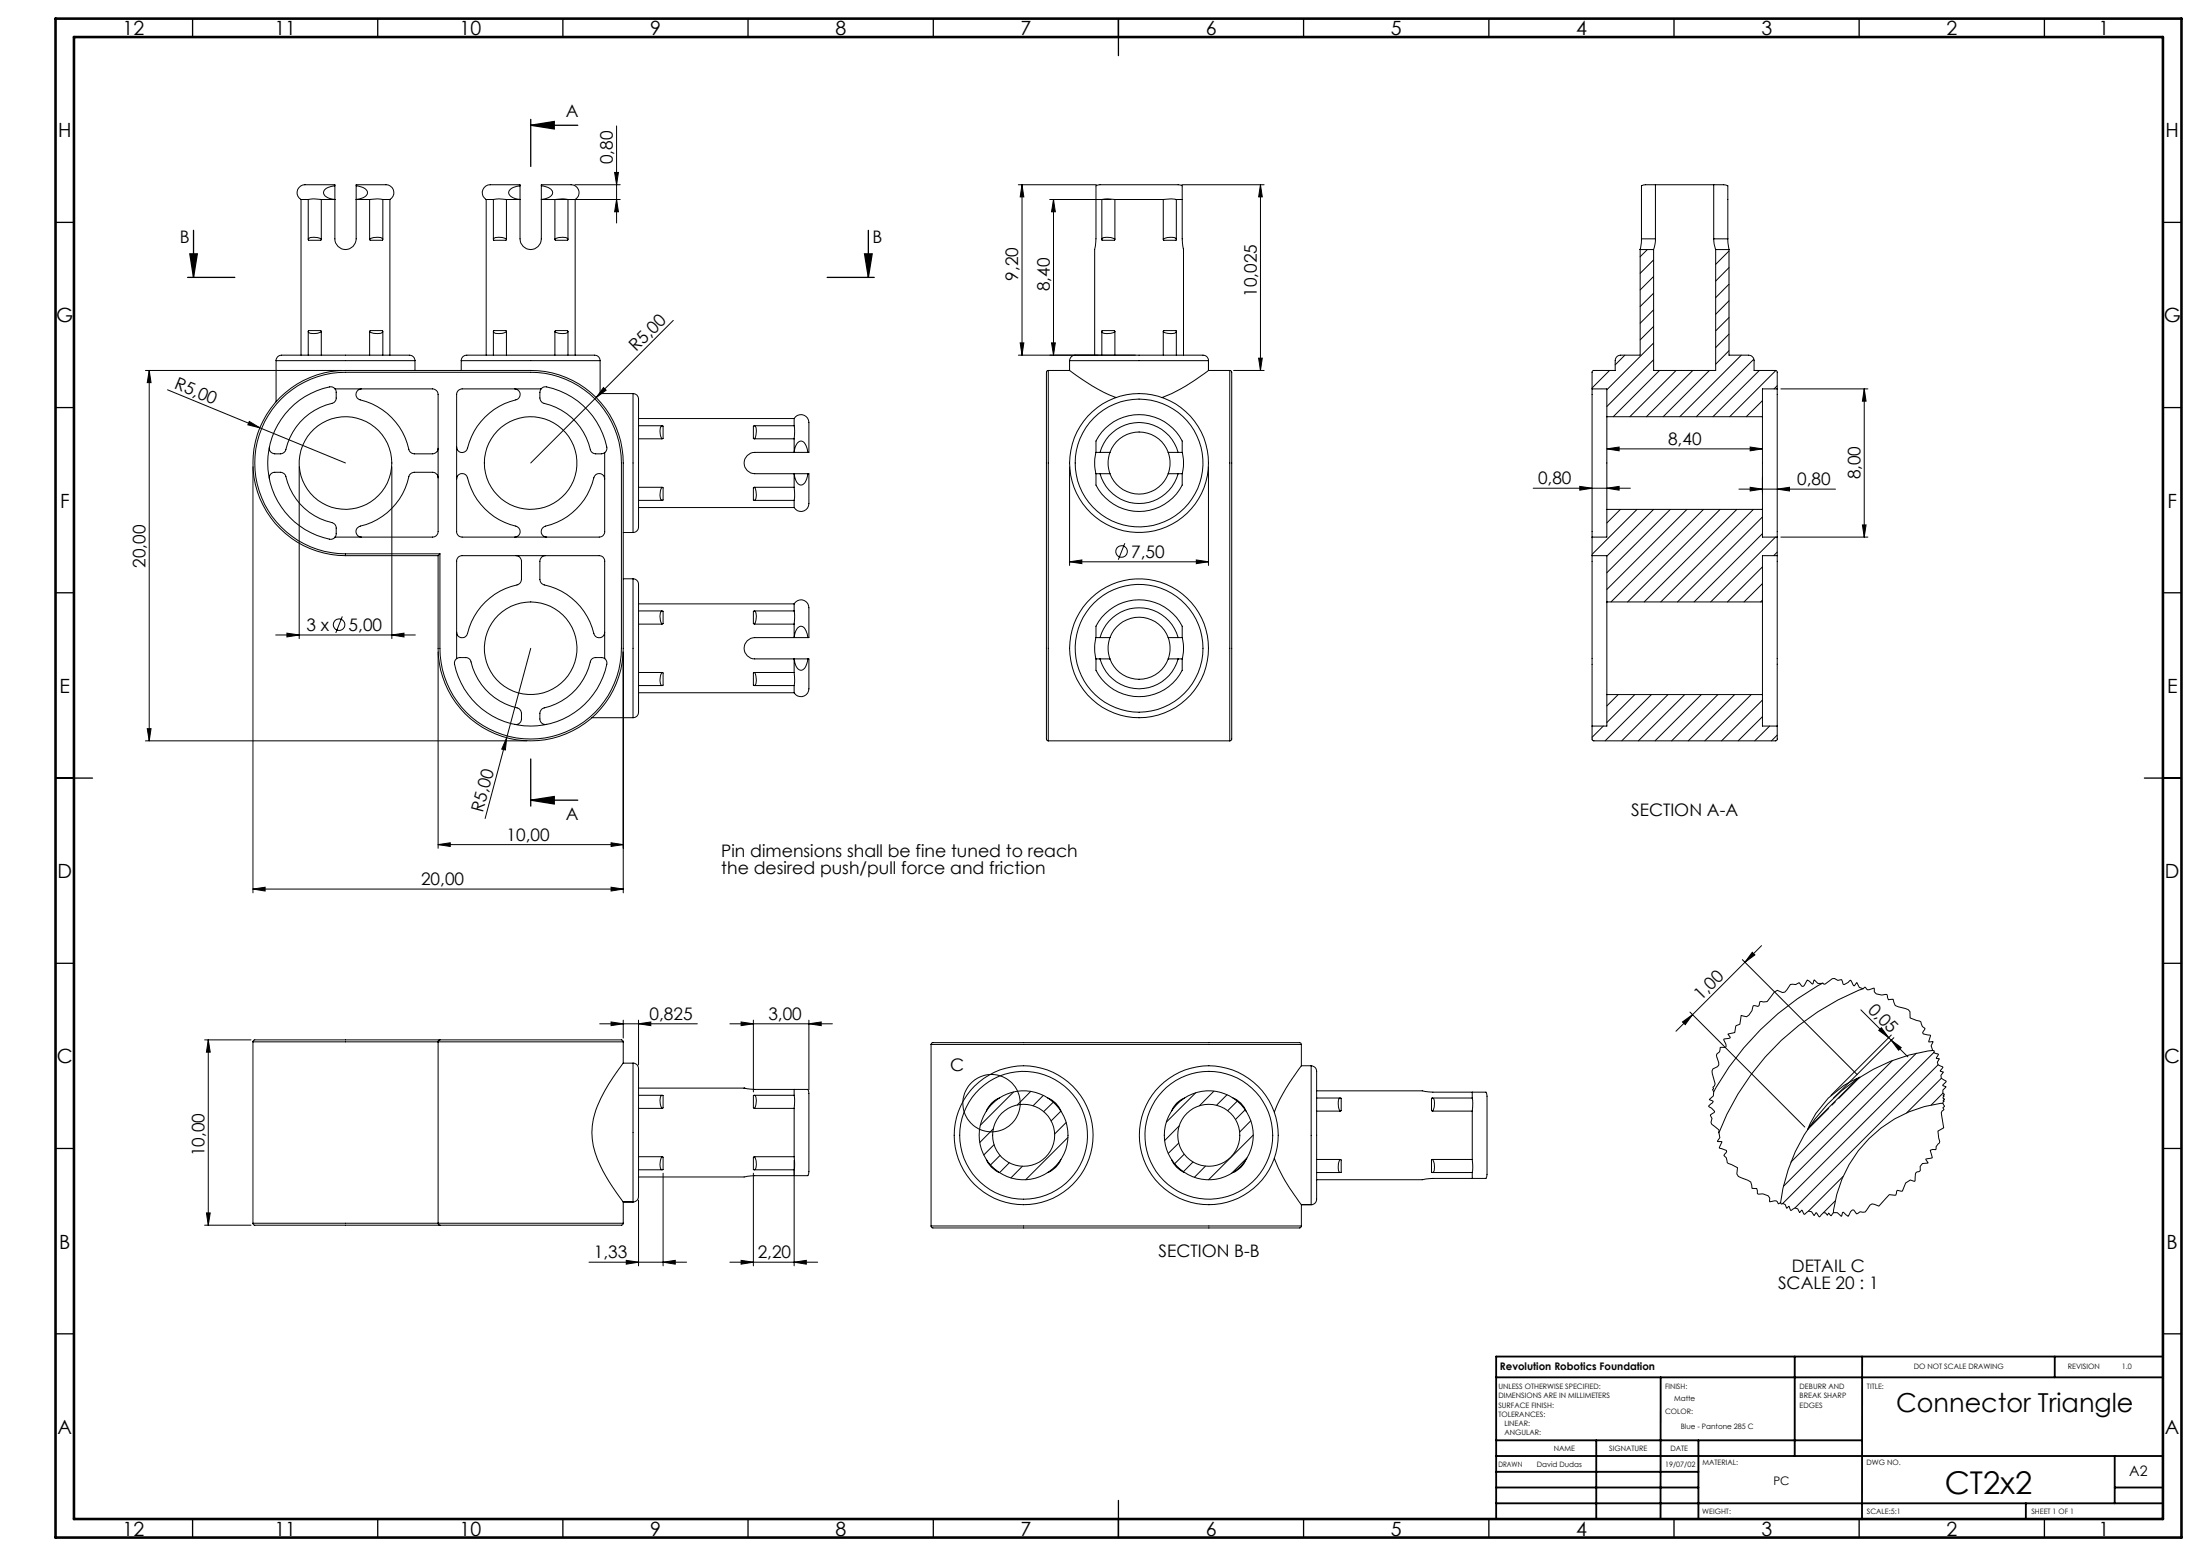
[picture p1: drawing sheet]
<svg xmlns="http://www.w3.org/2000/svg" width="594mm" height="420mm" viewBox="0 0 594 420" stroke-linecap="round" stroke-linejoin="round" font-family="sans-serif">
<g fill="none" stroke="#000" stroke-width=".27">
<path d="M166.5 34v26.2M81.3 53.9h1.9M81.3 53.9v42M83.2 53.9l1.5-.2 2 .2M83.2 53.9v10.6M86.7 53.9v10.6M90.4 50.1v-.2h-5.4a8.3 8.3 0 0 0-3.8 .3 2.13 2.13 0 0 0 .1 3.7M90.4 50.1a3.2 3.2 0 0 0-2.9 1.5 1.42 1.42 0 0 0 1 1.8l1.9 .5h-3.7M90.4 50.1v14.4a2.88 2.88 0 0 0 2.9 2.9 2.88 2.88 0 0 0 2.9-2.9v-14.4M96.2 50.1v-.2h5.4a8.3 8.3 0 0 1 3.8 .3 2.13 2.13 0 0 1-.1 3.7M96.2 50.1a2.89 2.89 0 0 1 3 1.9l-.4 .9a4.3 4.3 0 0 1-2.6 1h3.6M99.8 53.9l2.2-.2 1.4 .2"/>
<path d="M99.8 53.9v10.6M103.4 53.9h1.9M103.4 53.9v10.6M105.3 53.9v42M131.3 53.9h1.9M131.3 53.9v42M133.2 53.9l1.5-.2 2 .2M133.2 53.9v10.6M136.7 53.9v10.6M140.4 50.1v-.2h-5.4a8.3 8.3 0 0 0-3.8 .3 2.13 2.13 0 0 0 .1 3.7M140.4 50.1a3.1 3.1 0 0 0-3 1.7 1.9 1.9 0 0 0 1.7 1.8l1.3 .3h-3.7M140.4 50.1v14.4a2.88 2.88 0 0 0 2.9 2.9 2.88 2.88 0 0 0 2.9-2.9v-14.4"/>
<path d="M146.2 50.1v-.2h5.4a8.3 8.3 0 0 1 3.8 .3 2.13 2.13 0 0 1-.1 3.7M146.2 50.1a2.99 2.99 0 0 1 3 1.9l-.4 .9a4.3 4.3 0 0 1-2.6 1h3.6M147.1 53.9h20.4M149.8 53.9l2.2-.2 1.4 .2M149.8 53.9v10.6M153.4 53.9h1.9M153.4 53.9v10.6M155.2 49.9h12.3M155.3 53.9v42M165.9 46.5h1.1l-.5 3.4zM166.5 53.9l.5 3.3h-1.1zM275 49.9h21"/>
<path d="M275.9 49.9v46M275.9 49.9l.5 3.2h-1zM283.4 53.9h16.6M284.4 53.9l.5 3.3h-1zM284.4 53.9v42M295.9 53.9h1.6M295.9 53.9v-3.8l.5-.2h21.3a1.41 1.41 0 0 1 1.5 .4v3.6M295.9 53.9v10.6l-.3 2.8v28.6M297.5 53.9l1.4-.2 2.1 .2M297.5 53.9v10.6M301 53.9h13.1M301 53.9v10.6"/>
<path d="M314.1 53.9l2.2-.2 1.3 .2M314.1 53.9v10.6M317.6 53.9h1.6M317.6 53.9v10.6M319.1 49.9h22.2M319.2 53.9v10.6l.3 2.9v-.2M340.3 49.9v50.1M340.3 49.9l.5 3.2h-1zM447 49.9h15.7M447 49.9h-2.7l-1.1 .2v14.4M447 49.9v14.6M462.7 49.9h2.7l1.1 .2v14.4"/>
<path d="M462.7 49.9v14.6M83.2 64.5l.1 .4h3.3l.1-.4M83.2 64.5l.3-.2a3.9 3.9 0 0 1 3.2 .2M99.8 64.5l.1 .4h3.4l.1-.4M99.8 64.5a3.3 3.3 0 0 1 3.6 0M133.2 64.5l.1 .4h3.3l.1-.4M133.2 64.5l.2-.2a4 4 0 0 1 3.3 .2M149.8 64.5l.1 .4h3.4l.1-.4M149.8 64.5a3.3 3.3 0 0 1 3.6 0M297.5 64.5l.1 .4h3.3l.1-.4M297.5 64.5l.2-.2a4 4 0 0 1 3.3 .2M314.1 64.5l.1 .4h3.3l.1-.4"/>
<path d="M314.1 64.5a3.3 3.3 0 0 1 3.5 0M319.5 67.4v28.5M442.8 67.4v28.5h-5.2a1.45 1.45 0 0 0-1.5 1.4v2.7h-5.9l-.3 .2v4.8M442.8 67.4h3.7M442.9 67.2l-.1 .2M443.2 64.5l-.4 2.9M443.2 64.5h3.8M444.8 67.4l-2 1.9M446.5 67.4v32.6h16.7v-32.6M446.5 70.1l-3.7 3.7M446.5 74.6l-3.7 3.7M446.5 79.1l-3.7 3.6"/>
<path d="M447 64.5l-.5 2.9M462.7 64.5l.5 2.9M462.7 64.5h3.8M463.2 67.4h3.6M466.5 64.5l.3 2.9M466.8 67.4v28.5h5.3a1.51 1.51 0 0 1 1.5 1.4v2.7h5.9l.3 .2v4.8M466.8 67.8l-3.6 3.5M466.8 72.2l-3.6 3.7M466.8 76.7l-3.6 3.6M39.3 100h53M40.3 100l.5 3.3h-1zM40.3 100v100"/>
<path d="M74.5 97.3a1.68 1.68 0 0 1 2.3-1.4h32.7a1.88 1.88 0 0 1 2.5 1.4M74.5 97.3h37.5M74.5 97.3v11.2M83.2 89.6l.1-.4h3.3l.1 .4M83.2 89.6l.2 .2a4.1 4.1 0 0 0 3.3-.2M83.2 89.6v6.3M86.7 89.6v6.3M99.8 89.6l.1-.4h3.4l.1 .4M99.8 89.6a3.3 3.3 0 0 0 3.6 0M99.8 89.6v6.3M103.4 89.6v6.3M112 97.3v2.7"/>
<path d="M124.5 97.3a1.73 1.73 0 0 1 2.4-1.4h32.4a2.13 2.13 0 0 1 2.7 1.2v.2M124.5 97.3h37.5M124.5 97.3v2.7M133.2 89.6l.1-.4h3.3l.1 .4M133.2 89.6l.2 .2a4 4 0 0 0 3.3-.2M133.2 89.6v6.3M136.7 89.6v6.3M149.8 89.6l.1-.4h3.4l.1 .4M149.8 89.6a3.3 3.3 0 0 0 3.6 0M149.8 89.6v6.3M153.4 89.6v6.3M162 97.3v8.9"/>
<path d="M181.8 86.5l-38.5 38.5M275 95.9h31.6M275.4 92.6h1l-.5 3.3zM283 100l-.3 .1-.2 .4v99l.2 .3 .3 .2M283 100v100M283 100h5.8M283.9 92.6h1l-.5 3.3zM288.8 97.3a1.88 1.88 0 0 1 2.5-1.4h32.2a2.23 2.23 0 0 1 2.8 1.2v.2M288.8 100a55.2 55.2 0 0 0 12.5 7.3M288.8 97.3h37.5M288.8 97.3v2.7M297.5 89.6l.1-.4h3.3l.1 .4"/>
<path d="M297.5 89.6l.2 .2a3.9 3.9 0 0 0 3.3-.2M297.5 89.6v6.3M301 89.6v6.3M314.1 89.6l.1-.4h3.3l.1 .4M314.1 89.6a3.8 3.8 0 0 0 3.3 .2l.2-.2M314.1 89.6v6.3M317.6 89.6v6.3M326.3 100l-.2 .2a55.8 55.8 0 0 1-12.3 7.1M326.3 97.3v2.7M326.3 100h5.7M332 100l.3 .1 .3 .4v99l-.3 .4-.3 .1M332 100v100"/>
<path d="M333.1 100h8.2M339.8 96.7h1l-.5 3.3zM434.6 100l-4.7 4.7M438.7 95.9l-2.6 2.6M446.5 83.6l-3.7 3.7M446.5 88.1l-3.7 3.6M446.5 92.6l-12.7 12.6M446.5 97.1l-12.7 12.6M448.1 100l-12.5 12.5M452.5 100l-12.4 12.5M457.1 100l-12.6 12.5M461.5 100l-12.4 12.5"/>
<path d="M466.8 81.2l-3.6 3.6M466.8 85.7l-3.6 3.6M466.8 90.2l-3.6 3.6M466.8 94.7l-3.6 3.6M470.1 95.9l-16.6 16.6M473.5 97l-15.5 15.5M475 100l-12.5 12.5M479.5 100l-12.5 12.5M45.2 105.2l25 10.3M67.3 113.8l2.9 1.7-3.3-.8zM70.2 115.5l23.1 9.5M90.5 105h26.3a1.57 1.57 0 0 1 1.5 1.5v37a1.51 1.51 0 0 1-1.5 1.5h-26.3"/>
<path d="M90.5 105a1.36 1.36 0 0 0-1.5-.6 20.9 20.9 0 0 0-16.7 20.9 20.9 20.9 0 0 0 17.3 20.2l.9-.5M90.5 105l.3 .6v1.8a1.48 1.48 0 0 1-1.2 1.5 16.8 16.8 0 0 0-12.6 12.9l-.6 .5-.7 .2a3.2 3.2 0 0 1-2.4-.4l-.5-.4-.1-1M97.6 105a1.5 1.5 0 0 0-1.5 1.3 1.5 1.5 0 0 0 1.2 1.6 17.9 17.9 0 0 1 13.3 13.9l.5 .5 .8 .2h4.9a1.57 1.57 0 0 0 1.5-1.5M139 105a1.5 1.5 0 0 1 1.5 1.3 1.5 1.5 0 0 1-1.2 1.6 17.9 17.9 0 0 0-13.3 13.5 1.48 1.48 0 0 1-1.6 .7 1.48 1.48 0 0 1-1.1-1.4M146.1 105a1.44 1.44 0 0 1 1.5-.6 20.5 20.5 0 0 1 16.2 16.9l-.5 .9M146.1 105h-21.3a1.51 1.51 0 0 0-1.5 1.5v37a1.45 1.45 0 0 0 1.5 1.5h37a1.45 1.45 0 0 0 1.5-1.5v-21.3M146.1 105l-.3 .9v1.5a1.59 1.59 0 0 0 1.1 1.5 16.8 16.8 0 0 1 12.7 12.9l.5 .5 .7 .2h1.6l.9-.3M162 106.2l-1 1.1M162 106.2h8.9M162.9 104.6l.8 .7-2.7 2zM170.9 106.2a1.68 1.68 0 0 1 1.5 2.3v32.7a2.02 2.02 0 0 1-1.2 2.5h-.3M170.9 106.2v37.5"/>
<path d="M172.4 113h42M172.4 114.9h6.3M172.4 118.4h6.3M178.7 114.9l.3 .1v3.3l-.3 .1M178.7 114.9a3.1 3.1 0 0 0 0 3.5M203.7 114.9l-.3 .1v3.3l.3 .1M203.7 114.9l.3 .3a3.9 3.9 0 0 1-.3 3.2M203.7 114.9h10.7M203.7 118.4h10.7M214.4 113a2.2 2.2 0 0 1 2.8-.9 2.2 2.2 0 0 1 1.2 2.6v7.4h-.3M214.4 118.4v3.7a3 3 0 0 1 1.9-3.1l.6 .3 .5 .5 .5 1.3 .2 1M214.4 113v1.9"/>
<path d="M214.4 114.9l.2 1.5-.2 2M429.9 105v40M429.9 105h3.9v7.5M433.8 112.5v25M433.8 112.5h42.1M475.9 112.5v25M475.9 108.1l-4.4 4.4M479.8 105v40M479.8 105h-3.9v7.5M479.8 104.1l-.8 .9M480.8 105h23.5M503.3 105v40"/>
<path d="M503.3 105l.5 3.3h-1zM68.3 126v115M72.7 129.3a1.48 1.48 0 0 1 1.5-1.8h1.5a1.59 1.59 0 0 1 1.5 1.1 16.8 16.8 0 0 0 12.9 12.7l.4 .3 .3 .7v2l-.3 .7M80.8 126v46.4M105.8 126v46.4M118.3 129a1.57 1.57 0 0 0-1.5-1.5h-4.9a1.56 1.56 0 0 0-1.5 1.2 17.8 17.8 0 0 1-13.6 13.5 1.48 1.48 0 0 0-.6 1.7 1.48 1.48 0 0 0 1.4 1.1M123.3 129.3a1.48 1.48 0 0 1 1.3-1.5 1.48 1.48 0 0 1 1.6 1.2 17.9 17.9 0 0 0 13.5 13.2 1.48 1.48 0 0 1 .7 1.7 1.48 1.48 0 0 1-1.4 1.1M163.3 129.3a1.48 1.48 0 0 0-1.3-1.5 1.48 1.48 0 0 0-1.7 1.2 17.9 17.9 0 0 1-13.5 13.2 1.48 1.48 0 0 0-.6 1.7 1.48 1.48 0 0 0 1.4 1.1M172.4 131.5h6.3M172.4 135.1h6.3M172.4 137h42M178.7 131.5l.3 .1v3.4l-.3 .1"/>
<path d="M178.7 131.5a3.1 3.1 0 0 0 0 3.6M203.7 131.5l-.3 .1v3.4l.3 .1M203.7 131.5a3.3 3.3 0 0 1 0 3.6M203.7 131.5h10.7M203.7 135.1h10.7M214.4 135.1v1.9M214.4 131.5l.2 2.2-.2 1.4M218.1 127.9h.3v5.4a8.3 8.3 0 0 1-.3 3.8 2.13 2.13 0 0 1-3.7-.1M218.1 127.9a2.99 2.99 0 0 1-1.8 3l-.9-.4a4.3 4.3 0 0 1-1-2.6v3.6M218.1 122.1h-14.3a2.88 2.88 0 0 0-2.9 2.9 2.88 2.88 0 0 0 2.9 2.9h14.3M288.8 126v26.6M295.9 127.9v2.9a12.9 12.9 0 0 0 11.7 7.3 12.9 12.9 0 0 0 11.6-7.4v-2.8"/>
<path d="M295.9 122.1v-2.8a12.9 12.9 0 0 1 11.6-7.4 12.9 12.9 0 0 1 11.7 7.3v2.9M295.9 127.9h1.1M295.9 122.1h1.1M295.9 122.1a12.4 12.4 0 0 0 0 5.8M297 127.9a10.9 10.9 0 0 0 10.6 8 10.9 10.9 0 0 0 10.5-8M297 122.1a10.9 10.9 0 0 1 10.6-8.1 10.9 10.9 0 0 1 10.5 8.1M297 127.9h2.7M297 122.1h2.7M299.7 127.9a8.4 8.4 0 0 0 7.9 5.5 8.4 8.4 0 0 0 7.8-5.5M299.7 122.1a8.4 8.4 0 0 1 7.9-5.5 8.4 8.4 0 0 1 7.8 5.5M299.7 122.1a8.6 8.6 0 0 0 0 5.8M315.4 122.1a8.6 8.6 0 0 1 0 5.8"/>
<path d="M315.4 127.9h2.7M315.4 122.1h2.7M318.1 127.9h1.1M318.1 122.1h1.1M319.2 122.1a12.4 12.4 0 0 1 0 5.8M326.3 126v26.6M413.9 131.8h26.3M426.5 131.3l3.4 .5-3.4 .5zM433.8 137.5v7.5h-3.9M433.8 137.5h42.1M433.8 121.2l3.4-.5v1zM433.8 121.2h42.1"/>
<path d="M433.8 131.8l3.4-.5v1zM437.5 137.5l-3.7 3.7M442 137.5l-12.1 12.1M446.5 137.5l-12.7 12.6M451 137.5l-17.2 17.1M455.5 137.5l-21.7 21.6M460 137.5l-25 25M464.4 137.5l-24.9 25M468.9 137.5l-25 25M469.5 132h26.1M472.5 120.7l3.4 .5-3.4 .5zM472.5 131.5l3.4 .5-3.4 .5z"/>
<path d="M473.4 137.5l-25 25M475.9 137.5v7.5h3.9M475.9 128.8v4.2M475.9 139.5l-23 23M479.8 132l3.4-.5v1zM93.3 150a25 25 0 0 1-25-25 25 25 0 0 1 25-25h50a24.9 24.9 0 0 1 25 25v50a25 25 0 0 1-25 25 25 25 0 0 1-25-25v-25M93.3 149.5a24.5 24.5 0 0 1-24.5-24.5 24.5 24.5 0 0 1 24.5-24.5h50a24.5 24.5 0 0 1 24.5 24.5v50a24.5 24.5 0 0 1-24.5 24.5 24.5 24.5 0 0 1-24.5-24.5v-25.5M93.3 149.5v.5M93.3 150h25M93.3 149.5h25.5M118.8 149.5l-.5 .5M139.3 150a1.51 1.51 0 0 1 1.5 1.5v4.9a1.56 1.56 0 0 1-1.2 1.5 17.8 17.8 0 0 0-13.6 13.5 1.48 1.48 0 0 1-1.6 .7 1.48 1.48 0 0 1-1.1-1.4"/>
<path d="M147.3 150a1.51 1.51 0 0 0-1.5 1.5v4.9a1.56 1.56 0 0 0 1.2 1.5 17.8 17.8 0 0 1 13.5 13.5 1.48 1.48 0 0 0 1.7 .7 1.48 1.48 0 0 0 1.1-1.4M168.3 143.7h2.6M168.3 156.2h2.6M170.9 156.2a1.74 1.74 0 0 1 1.5 2.4v32.4a2.13 2.13 0 0 1-1.2 2.7h-.3M170.9 156.2v37.5M288.8 151.6l3.3-.5v1zM288.8 151.6h37.5M303.7 146.6l-1.8 4.5M323 151.1l3.3 .5-3.3 .5zM429.9 150v46M429.9 150h3.9v12.5M429.9 145v5"/>
<path d="M430 145l-.1 .2M475.9 144.1l-18.5 18.4M475.9 153l-9.5 9.5M475.9 157.5l-5 5M479.4 145l-17.5 17.5M479.8 150v46M479.8 150h-3.9v12.5M479.8 145v5M479.8 149l-.9 1M480.8 145h23.5M502.8 141.7h1l-.5 3.3zM74.4 171.4h37.7"/>
<path d="M77.5 170.9l3.3 .5-3.3 .5zM92.4 166.4l-1.7 4.4M105.8 171.4l3.3-.5v1zM118.3 176v53M123.3 177.8v-26.3a1.45 1.45 0 0 1 1.5-1.5h37a1.45 1.45 0 0 1 1.5 1.5v26.3M123.3 177.8a1.54 1.54 0 0 0-.6 1.5 20.9 20.9 0 0 0 20.8 16.7 20.9 20.9 0 0 0 20.3-17.3l-.5-.9M123.3 177.8l.7-.3h1.7a1.41 1.41 0 0 1 1.5 1.2 16.8 16.8 0 0 0 12.9 12.6l.5 .5 .2 .7a3 3 0 0 1-.3 2.5l-.6 .4-.9 .1M143.3 175l-12.3 45.9M163.3 177.8l-.7-.3h-1.8a1.41 1.41 0 0 0-1.4 1.2 16.8 16.8 0 0 1-12.9 12.6l-.5 .5-.2 .7a3 3 0 0 0 .3 2.5l.5 .4 1 .1M168.3 176v65M172.4 168.5h6.3M172.4 164.9h6.3"/>
<path d="M172.4 163h42M178.7 164.9l.3 .1v3.3l-.3 .2M178.7 164.9a3.2 3.2 0 0 0 0 3.6M203.7 164.9l-.3 .1v3.3l.3 .2M203.7 164.9a3.3 3.3 0 0 1 0 3.6M203.7 168.5h10.7M203.7 164.9h10.7M214.4 163a2.19 2.19 0 0 1 2.8-.9 2.19 2.19 0 0 1 1.2 2.6v7.4h-.3M214.4 163v1.9M214.4 168.5v3.6a3 3 0 0 1 1.9-3.1l.6 .3 .5 .5 .5 1.3 .2 1M214.4 164.9l.2 1.5-.2 2.1M218.1 177.9h.3v5.4a8.3 8.3 0 0 1-.3 3.8 2.13 2.13 0 0 1-3.7-.1"/>
<path d="M218.1 177.9a2.99 2.99 0 0 1-1.8 3l-.9-.4a4.3 4.3 0 0 1-1-2.6v3.6M218.1 172.1h-14.3a2.88 2.88 0 0 0-2.9 2.9 2.88 2.88 0 0 0 2.9 2.9h14.3M295.9 172.1v-2.8a12.9 12.9 0 0 1 11.6-7.4 12.9 12.9 0 0 1 11.7 7.2v3M295.9 177.9v2.9a12.9 12.9 0 0 0 11.7 7.2 12.9 12.9 0 0 0 11.6-7.3v-2.8M295.9 172.1h1.1M295.9 177.9h1.1M295.9 172.1v.1a12.2 12.2 0 0 0 0 5.7M297 172.1a10.9 10.9 0 0 1 10.6-8 10.9 10.9 0 0 1 10.5 8M297 177.9a10.9 10.9 0 0 0 10.6 8 10.9 10.9 0 0 0 10.5-8M297 177.9h2.7M297 172.1h2.7M299.7 172.1a8.4 8.4 0 0 1 7.9-5.5 8.4 8.4 0 0 1 7.8 5.5"/>
<path d="M299.7 177.9a8.4 8.4 0 0 0 7.9 5.5 8.4 8.4 0 0 0 7.8-5.5M299.7 172.1a8.6 8.6 0 0 0 0 5.8M315.4 172.1a8.6 8.6 0 0 1 0 5.8M315.4 177.9h2.7M315.4 172.1h2.7M318.1 172.1h1.1M318.1 177.9h1.1M319.2 172.1v.1a12.2 12.2 0 0 1 0 5.7M433.8 162.5v25M433.8 162.5h42.1M475.9 162.5v25M475.9 162l-.5 .5"/>
<path d="M39.3 200h103M39.8 196.7h1l-.5 3.3zM136.8 199.1l-.3 3.3-1-.2zM159.8 193.7h11.1M172.4 187h42M172.4 181.5h6.3M172.4 185h6.3M178.7 181.5l.3 .1v3.4h-.3M178.7 181.5a3.1 3.1 0 0 0 0 3.5M203.7 181.5l-.3 .1v3.4h.3M203.7 181.5a3.3 3.3 0 0 1 0 3.5M203.7 181.5h10.7"/>
<path d="M203.7 185h10.7M214.4 185v2M214.4 181.5l.2 2.2-.2 1.3M283 200h49M429.9 196v3.6l.3 .4h49.3l.3-.4v-3.6M432.9 196l-3 3M433.8 187.5v8.5h-3.9M433.8 187.5h42.1M436.9 187.5l-3.1 3.1M441.4 187.5l-7.6 7.5M445.9 187.5l-12.5 12.5M450.4 187.5l-12.5 12.5"/>
<path d="M454.9 187.5l-12.6 12.5M459.4 187.5l-12.5 12.5M463.8 187.5l-12.5 12.5M468.3 187.5l-12.5 12.5M472.8 187.5l-12.5 12.5M475.9 187.5v8.5h3.9M475.9 189l-11.1 11M475.9 193.4l-6.6 6.6M477.8 196l-4 4M479.8 198.4l-1.5 1.6M68.3 240l3.3-.5v1zM68.3 240h100"/>
<path d="M118.3 228l3.3-.5v1zM118.3 228h50M165 239.5l3.3 .5-3.3 .5zM165 227.5l3.3 .5-3.3 .5zM470.4 259l31 31.1M473.1 257.1l.7 .7-2.7 1.9zM475.6 255.3l-23.1 23.1M161.9 276.3h26.4M165 275.9l3.3 .4-3.3 .5zM168.3 275.4v4.8M172.4 276.3l3.3-.4v.9zM172.4 275.4v12.1"/>
<path d="M197.1 276.3h27.7M200.1 275.9l3.3 .4-3.3 .5zM203.4 275.4v19.3M218.4 276.3l3.3-.4v.9zM218.4 275.4v18.8M454.3 275.9l2.7-2-2 2.7zM456.3 273.2l31 31M470.1 274.1l1.5 .3a3.5 3.5 0 0 0 1.7-2.8l.2-.2 1.1 .3 .3-.3 .3-1h1.9l2-2.6 .8-.5 1.4 .6 .6-.1 1.5-2.1 1.4 .1 1-.6 .7 1 .3 .1 .3-.3 .9-1.5 1.4 1.1 .4-1.1 1 .9 1.4-.1 .5 .4 2-1.5 .6-.1 .9 .5 1-.2 .4 1.2 .3 .2 1.8-1.2 .9 1.5 .8-.9 .6 1.3 1 .4 .6-.4a1.08 1.08 0 0 0 1.1 .6l1.3-.3 .1 .9a3.2 3.2 0 0 0 3.2 .7l.3 .2 .3 1.3 1.2-.2 .6 1.7 3.5 1.1 .5 .6v1.7l3 1.1 .3 1.2 .7 .5-.6 1.1 .2 .4 2 .4-.6 1.7h1.2l-.5 1.1 .4 1.2 .4 .2-.1 .4 1.2 .4-.5 1.1 .8 .2-.5 .9 .2 .7 1.3 .7-.7 .9 .8 .4-.6 .8 .1 .9 1.3 .7-1 1.1 .9 .5-.8 .8v.9l.4 .3-.3 .3 .2 .2-.3 .5 .4 .3-.3 .4 .2 .1-.3 .3v.3l.4 .9-.4 .3 .2 .6a.98 .98 0 0 0-.6 1.2l.6 3.6-1.6 .9 .5 2.8-.1 .4-.9 1-.1 .8h-.8l-.6 .2 .5 2-1.7 .3 .6 1.1-1.5 .2-.7 .7 .1 1.2-1.2 .5-.1 .3-.1 2-.2 .1-1.1-.4-1.3 .8-.9 2.2-1.4-.1-.4 1.2-1.7-.1-2.8 3.1-1.8-.6-.6 .3-1.3 1.8h-1.4l-.9 .5-.7-.9-.5-.1-.4 .4-.7 1.3-1.3-1.1-.2 .2-.4 .9-1-1h-1.1l-.6 .8-.6-.6-.4 .5-.5-.6-.6-.1-1 1.2-1-1.2-.5 .8-.7-1-.8-.2-1.1 .9-.6-1.1-.7 .6-.5-1-.8-.2-1.2 .6-.3-1.1-.7 .5-.4-.9-.6-.4-.4 .2-.2-.4-.6 .3-.6-.8-1.7 .3-.1-1-.4-.6-1.4-.6-1.3 .1-.2-.2-.2-1.3h-1.3l-.3-1.8-3.3-1.4-.5-.7 .2-1.7-2.5-1.2-.3-.2-.2-1.3-.6-.6 .7-1-.1-.4-1.9-.7 .7-1.6-1.2-.1 .7-1-.4-1.4 .1-.7-1.9-1.5-.2-.6 .2-1-.4-.9 1.1-.8a2.77 2.77 0 0 0-1.5-1.5l1.2-1.4-1.1-.5 1.1-1 .1-1.1-.3-.6 .3-.3-.2-.3 .6-.9-.9-3.5 .3-.6 1.2-.6 .4-.4-.7-2.7 .2-.3 .7-.6 .2-1.2 1.4-.1a2.41 2.41 0 0 0-.5-2.1l1.7-.4-.5-1 1.8-.4 .3-1.9 1.1-.3zM492 265.4a74.3 74.3 0 0 0-29.3 29.3M502.4 272.6l12.7 12.7M503 266.9a68.3 68.3 0 0 0-38.9 38.9M507.3 278.1l.7-.7 1.9 2.7z"/>
<path d="M510.6 279.4l-16.3 16.3M55.2 280.7h12.6M56.2 280.7l.6 3.3h-1.1zM56.2 280.7v50M68.3 281.2h50M68.3 281.2v49M118.3 281.2h50M118.3 281.2v49M118.8 280.7h-50l-.4 .1-.1 .4M118.8 280.7l-.4 .1-.1 .4M118.8 280.7h49l.3 .1 .2 .4M168.3 287h-.1a50.9 50.9 0 0 0-7.7 13.9 19.1 19.1 0 0 0 2.3 15.1l2.7 4.5 2.8 3.9"/>
<path d="M168.3 281.2v5.8M168.3 287h2.6M170.9 287a1.83 1.83 0 0 1 1.5 2.5v32.1a2.23 2.23 0 0 1-1.2 2.8h-.3M170.9 287v37.4M172.4 293.7h28.5M172.4 295.6h6.3M172.4 299.2h6.3M178.7 295.6l.3 .1v3.3l-.3 .2M178.7 295.6l-.3 .3a3.8 3.8 0 0 0 .3 3.3M201.1 293.7h-.2l2.9 .4h10.6M203.7 295.6l-.3 .1v3.3l.3 .2M203.7 295.6a3.3 3.3 0 0 1 0 3.6"/>
<path d="M203.7 295.6h10.7M203.7 299.2h10.7M214.4 299.2v13M214.4 295.6l.2 1.5-.2 2.1M214.4 294.1v1.5M214.4 294.1h3.7l.2 .5 .1 21.2a1.41 1.41 0 0 1-.5 1.5h-3.5M251.4 281.9l.1-.3 .4-.2h99l.3 .2 .2 .3M251.4 281.9h100M251.4 281.9v49M269.8 296.4a6.2 6.2 0 0 0-3.5 3.5M273.6 294.8l-8.9 8.9M278.3 294.6l-3.6 3.7"/>
<path d="M281.7 295.7l-2.8 2.8M282.9 296.4a6.1 6.1 0 0 1 3.6 3.5l-2.7 2.7M284.4 297.5l-2.6 2.6M319.8 296.4a6.2 6.2 0 0 0-3.5 3.5M322.8 295l-7.9 7.9M327.8 294.5l-3.9 4M331.3 295.5l-2.8 2.8M332.9 296.4a6.2 6.2 0 0 1 3.5 3.5M334 297.2l-2.5 2.6M336.2 299.6l-2.6 2.6M351.4 287.7l-.7 .9a51.4 51.4 0 0 0-6.6 11.6M351.4 281.9v5.8"/>
<path d="M351.4 287.7h2.6M354 287.7a1.71 1.71 0 0 1 1.5 2.3v32.5a2.14 2.14 0 0 1-1.2 2.7h-.3M354 287.7v37.5M355.5 294.4h28.6l2.8 .4h10.6M355.5 296.4h6.3M355.5 299.9h6.3M361.8 296.4l.3 .1v3.3l-.3 .1M361.8 296.4l-.3 .2a4.2 4.2 0 0 0 .3 3.3M386.8 296.4l-.3 .1v3.3l.3 .1M386.8 296.4l.3 .2a4 4 0 0 1-.3 3.3M386.8 296.4h10.7M386.8 299.9h10.7"/>
<path d="M397.5 299.9v13.1M397.5 296.4l.2 1.4-.2 2.1M397.5 294.8v1.6M397.5 294.8h3.7l.2 .5 .1 21.3a1.38 1.38 0 0 1-.5 1.5h-3.5M501.6 291.2l-13.2 13.1M502.1 290.8a25.3 25.3 0 0 0-14.1 14.1M510.6 280.8l2.7 2-.7 .7zM510.9 286.3l-27.4 27.4M511.4 280.1l-16.3 16.3M517.4 284.3l-35.9 35.9M521.8 283.5a47.7 47.7 0 0 0-41 41.1M522.1 284.1l-40.7 40.7"/>
<path d="M523.3 287.4l-38.7 38.7M524.2 291.1l-9.4 9.3M524.6 297.8a33.4 33.4 0 0 0-29.6 29.5M524.6 295.1l-3.2 3.2M172.4 312.2h6.3M172.4 315.8h6.3M178.7 312.2l.3 .2v3.3l-.3 .1M178.7 312.2a3.1 3.1 0 0 0 0 3.6M179 316.7v25M203.4 316.7v25M203.7 312.2l-.3 .2v3.3l.3 .1M203.7 312.2a3.3 3.3 0 0 1 0 3.6"/>
<path d="M203.7 312.2h10.7M203.7 315.8h10.7M214.4 313.2v28.5M214.4 315.8v1.5M214.4 312.2l.2 2.2-.2 1.4M214.4 317.3h-10.6l-2.8 .4h-28.6M266.3 313a6.5 6.5 0 0 0 3.5 3.5l2.7-2.7M268.2 304.7l-3.7 3.7M268.4 309l-2.8 2.8M270 311.9l-2.6 2.5M276 314.8l-3.1 3.1M286.5 313a6.4 6.4 0 0 1-3.6 3.5"/>
<path d="M287.9 303l-3.2 3.1M288.4 307l-11.5 11.4M316.3 313a6.5 6.5 0 0 0 3.5 3.5M318.3 308.5l-2.9 2.8M318.4 303.9l-3.9 4M319.7 311.6l-2.6 2.5M322.1 313.6l-2.6 2.7M325.5 314.8l-3 3M336.4 313a6.5 6.5 0 0 1-3.5 3.5M336.7 312.5l-4.2 4.3M337.7 302.5l-3 3.1M338.4 306.4l-12.1 12"/>
<path d="M344.1 312.7a57.5 57.5 0 0 0 7.3 12.5M355.5 313h6.3M355.5 316.5h6.3M361.8 313l.3 .1v3.3l-.3 .1M361.8 313a4 4 0 0 0-.3 3.3l.3 .2M386.8 313l-.3 .1v3.3l.3 .1M386.8 313a3.3 3.3 0 0 1 0 3.5M386.8 313h10.7M386.8 316.5h10.7M397.5 316.5v1.6M397.5 313l.2 2.2-.2 1.3M397.5 318.1h-10.6l-2.8 .3h-28.6"/>
<path d="M497.6 317.6l-9.3 9.3M55.2 330.7h12.6M55.7 327.4h1.1l-.6 3.3zM68.3 330.2l.1 .4 .4 .1h50M68.3 330.2h50M118.3 330.2h50M118.3 330.2l.1 .4 .4 .1M168.3 330.2l-.2 .4-.3 .1h-49M168.3 324.4v5.8M168.3 324.4h2.6M172.4 323.9v17.8M251.4 330.9l.1 .4a2.02 2.02 0 0 0 1.8 .2h97.6l.4-.3 .1-.3"/>
<path d="M251.4 330.9h100M351.4 325.2h2.6M351.4 325.2v5.7M495.5 324.2l-3.2 3.1M159 340.7h26.4M169.1 340.2l3.3 .5-3.3 .5zM179 340.7l3.3-.5v1zM197.1 340.7h23.7M200.1 340.2l3.3 .5-3.3 .5zM214.4 340.7l3.3-.5v1z"/>
<circle cx="93.3" cy="125" r="12.5"/>
<circle cx="143.3" cy="125" r="12.5"/>
<circle cx="307.5" cy="125" r="17.2"/>
<circle cx="307.6" cy="125" r="18.7"/>
<circle cx="302.8" cy="148.9" r="1.56"/>
<circle cx="91.5" cy="168.6" r="1.56"/>
<circle cx="143.3" cy="175" r="12.5"/>
<circle cx="307.5" cy="175" r="17.3"/>
<circle cx="307.6" cy="175" r="18.7"/>
<circle cx="267.7" cy="297.8" r="7.7"/>
<circle cx="276.4" cy="306.4" r="12"/>
<circle cx="276.4" cy="306.4" r="17.2"/>
<circle cx="276.4" cy="306.4" r="18.7"/>
<circle cx="276.4" cy="306.4" r="8.4"/>
<circle cx="326.4" cy="306.4" r="12"/>
<circle cx="326.4" cy="306.4" r="8.4"/>
<circle cx="326.4" cy="306.4" r="18.7"/>
<circle cx="326.4" cy="306.4" r="17.2"/>
</g>
<g fill="none" stroke="#000" stroke-width=".35">
<path d="M52 5v5M102 5v5M152 5v5M202 5v5M252 5v5M302 5v10M352 5v5M402 5v5M452 5v5M502 5v5M552 5v5M143.3 33.8l6.3-1v2z"/>
<path d="M143.3 33.8h12.7M143.3 32.2v12.7M15 60h5M50.7 74.9h12.7M51.3 68.5h2l-1.1 6.4zM52.2 62.2v12.7M223.3 74.9h12.7M233.4 68.5h2.1l-1 6.4zM234.5 62.2v12.7M584 60h5M15 110h5M584 110h5"/>
<path d="M15 160h5M584 160h5M15 210h10M143.3 216l6.3-1v2zM143.3 204.9v12.7M143.3 216h12.7M579 210h10M15 260h5M584 260h5M15 310h5M584 310h5M15 360h5"/>
<path d="M584 360h5M52 410v5M102 410v5M152 410v5M202 410v5M252 410v5M302 405v10M352 410v5M402 410v5M452 410v5M502 410v5M552 410v5"/>
</g>
<path d="M502.2 290.8l-14.2 14.1" fill="none" stroke="#000" stroke-width=".27" stroke-dasharray="15.2 1.3 1.3 1.3" stroke-dashoffset="7.1"/>
<g fill="none" stroke="#000" stroke-width=".5">
<path d="M404 371.8h180M448.4 371.8l-.1 38.3M484.6 366.2v26.8M502.8 366.2l-.1 43.9M554.8 366.2v5.6M584 366.2h-180v43.8M404 388.8h98.8M404 397.3h54.6M404 393h180M431 388.8v21.2M458.6 388.8v21.2M571 393v12.8"/>
<path d="M404 405.8h180M404 401.5h54.6M547 405.8v4.2M571 401.5h13"/>
</g>
<path d="M15 5h574v410h-574zM20 10h564v400h-564z" fill="none" stroke="#000" stroke-width=".7"/>
<g fill="#000">
<path d="M67.3 113.8l2.9 1.7-3.3-.8zM162.9 104.6l.8 .7-2.7 2zM136.8 199.1l-.3 3.3-1-.2z"/>
<path d="M143.3 33.8l6.3-1v2zM143.3 216l6.3-1v2z"/>
<path d="M233.4 68.5h2.1l-1 6.4zM51.3 68.5h2l-1.1 6.4z"/>
<path d="M40.3 100l.5 3.3h-1zM39.8 196.7h1l-.5 3.3zM165.9 46.5h1.1l-.5 3.4zM166.5 53.9l.5 3.3h-1.1zM284.4 53.9l.5 3.3h-1zM283.9 92.6h1l-.5 3.3zM340.3 49.9l.5 3.2h-1zM339.8 96.7h1l-.5 3.3zM56.2 280.7l.6 3.3h-1.1zM55.7 327.4h1.1l-.6 3.3zM503.3 105l.5 3.3h-1zM502.8 141.7h1l-.5 3.3z"/>
<path d="M275.4 92.6h1l-.5 3.3zM275.9 49.9l.5 3.2h-1z"/>
<path d="M433.8 131.8l3.4-.5v1zM426.5 131.3l3.4 .5-3.4 .5z"/>
<path d="M288.8 151.6l3.3-.5v1zM323 151.1l3.3 .5-3.3 .5z"/>
<path d="M77.5 170.9l3.3 .5-3.3 .5zM105.8 171.4l3.3-.5v1zM165 275.9l3.3 .4-3.3 .5zM172.4 276.3l3.3-.4v.9zM169.1 340.2l3.3 .5-3.3 .5zM179 340.7l3.3-.5v1zM200.1 340.2l3.3 .5-3.3 .5zM214.4 340.7l3.3-.5v1zM200.1 275.9l3.3 .4-3.3 .5zM218.4 276.3l3.3-.4v.9zM433.8 121.2l3.4-.5v1zM472.5 120.7l3.4 .5-3.4 .5zM472.5 131.5l3.4 .5-3.4 .5zM479.8 132l3.4-.5v1z"/>
<path d="M68.3 240l3.3-.5v1zM165 239.5l3.3 .5-3.3 .5zM118.3 228l3.3-.5v1zM165 227.5l3.3 .5-3.3 .5z"/>
<path d="M473.1 257.1l.7 .7-2.7 1.9zM454.3 275.9l2.7-2-2 2.7z"/>
<path d="M507.3 278.1l.7-.7 1.9 2.7zM510.6 280.8l2.7 2-.7 .7z"/>
</g>
<text font-size="8.5" x="525.1" y="403.2">CT2x2</text>
<text font-size="7.1" x="512" y="381">Connector Triangle</text>
<g font-size="5.3">
<text x="33.1" y="9.5">12</text>
<text x="74.1" y="9.5">11</text>
<text x="124.1" y="9.5">10</text>
<text x="175.6" y="9.5">9</text>
<text x="225.6" y="9.5">8</text>
<text x="275.6" y="9.5">7</text>
<text x="325.6" y="9.5">6</text>
<text x="375.6" y="9.5">5</text>
<text x="425.6" y="9.5">4</text>
<text x="475.6" y="9.5">3</text>
<text x="525.6" y="9.5">2</text>
<text x="566.6" y="9.5">1</text>
<text x="15.7" y="37">H</text>
<text x="584.7" y="37">H</text>
<text x="15.2" y="87">G</text>
<text x="584.2" y="87">G</text>
<text x="16.2" y="137">F</text>
<text x="585.2" y="137">F</text>
<text x="16.1" y="187">E</text>
<text x="585.1" y="187">E</text>
<text x="15.5" y="237">D</text>
<text x="584.5" y="237">D</text>
<text x="15.4" y="287">C</text>
<text x="584.4" y="287">C</text>
<text x="16" y="337">B</text>
<text x="585" y="337">B</text>
<text x="15.5" y="387">A</text>
<text x="584.5" y="387">A</text>
<text x="33.1" y="414.5">12</text>
<text x="74.1" y="414.5">11</text>
<text x="124.1" y="414.5">10</text>
<text x="175.6" y="414.5">9</text>
<text x="225.6" y="414.5">8</text>
<text x="275.6" y="414.5">7</text>
<text x="325.6" y="414.5">6</text>
<text x="375.6" y="414.5">5</text>
<text x="425.6" y="414.5">4</text>
<text x="475.6" y="414.5">3</text>
<text x="525.6" y="414.5">2</text>
<text x="566.6" y="414.5">1</text>
</g>
<g font-size="4.7">
<text x="152.8" y="31.6">A</text>
<text x="165.5" y="44.3" transform="rotate(-90 165.5 44.3)">0,80</text>
<text x="48.5" y="65.6">B</text>
<text x="235.5" y="65.6">B</text>
<text x="274.9" y="75.7" transform="rotate(-90 274.9 75.7)">9,20</text>
<text x="283.4" y="78.7" transform="rotate(-90 283.4 78.7)">8,40</text>
<text x="339.3" y="80.1" transform="rotate(-90 339.3 80.1)">10,025</text>
<text x="171.8" y="95.1" transform="rotate(-45 171.8 95.1)">R5,00</text>
<text x="46.8" y="104.7" transform="rotate(22 46.8 104.7)">R5,00</text>
<text x="450.4" y="120.1">8,40</text>
<text x="415.3" y="130.8">0,80</text>
<text x="485.3" y="131">0,80</text>
<text x="502.3" y="129.4" transform="rotate(-90 502.3 129.4)">8,00</text>
<text x="39.3" y="153.3" transform="rotate(-90 39.3 153.3)">20,00</text>
<text x="305.4" y="150.6">7,50</text>
<text x="82.7" y="170.3">3 x</text>
<text x="94.1" y="170.3">5,00</text>
<text x="130.3" y="219.4" transform="rotate(-75 130.3 219.4)">R5,00</text>
<text x="152.8" y="221.4">A</text>
<text x="440.4" y="220.2">SECTION A-A</text>
<text x="136.8" y="227">10,00</text>
<text x="194.7" y="231.3">Pin dimensions shall be fine tuned to reach</text>
<text x="113.7" y="239">20,00</text>
<text x="194.7" y="235.8">the desired push/pull force and friction</text>
<text x="175.4" y="275.3">0,825</text>
<text x="207.5" y="275.3">3,00</text>
<text x="459.3" y="270.1" transform="rotate(-45 459.3 270.1)">1,00</text>
<text x="504.1" y="272.8" transform="rotate(45 504.1 272.8)">0,05</text>
<text x="256.6" y="289">C</text>
<text x="55.2" y="312.1" transform="rotate(-90 55.2 312.1)">10,00</text>
<text x="160.4" y="339.7">1,33</text>
<text x="204.6" y="339.7">2,20</text>
<text x="312.8" y="339.2">SECTION B-B</text>
<text x="480.1" y="347.8">SCALE 20 : 1</text>
<text x="483.8" y="343.3">DETAIL C</text>
</g>
<text font-size="3.9" x="574.9" y="398.5">A2</text>
<text font-size="3.2" x="478.8" y="400.9">PC</text>
<text font-size="2.8" x="405" y="369.9">Revolution Robotics Foundation</text>
<g font-size="2">
<text x="516.7" y="369.6">DO NOT SCALE DRAWING</text>
<text x="558.3" y="369.6">REVISION</text>
<text x="572.9" y="369.6">1.0</text>
<text x="404.6" y="374.9">UNLESS OTHERWISE SPECIFIED:</text>
<text x="404.6" y="377.4">DIMENSIONS ARE IN MILLIMETERS</text>
<text x="449.6" y="374.9">FINISH:</text>
<text x="485.9" y="374.9">DEBURR AND</text>
<text x="485.9" y="377.4">BREAK SHARP</text>
<text x="504.1" y="374.9">TITLE:</text>
<text x="404.6" y="379.9">SURFACE FINISH:</text>
<text x="404.6" y="382.4">TOLERANCES:</text>
<text x="449.6" y="381.8">COLOR:</text>
<text x="452" y="378.3">Matte</text>
<text x="485.9" y="379.9">EDGES</text>
<text x="406.2" y="384.9">LINEAR:</text>
<text x="406.2" y="387.4">ANGULAR:</text>
<text x="453.8" y="385.7">Blue - Pantone 285 C</text>
<text x="404.6" y="396">DRAWN</text>
<text x="414.9" y="396">David Dudas</text>
<text x="419.5" y="391.8">NAME</text>
<text x="434.5" y="391.7">SIGNATURE</text>
<text x="449.6" y="395.9">19/07/02</text>
<text x="451" y="391.7">DATE</text>
<text x="459.6" y="395.5">MATERIAL:</text>
<text x="504" y="395.5">DWG NO.</text>
<text x="459.6" y="408.5">WEIGHT:</text>
<text x="504.1" y="408.6">SCALE:5:1</text>
<text x="548.5" y="408.6">SHEET 1 OF 1</text>
</g>
</svg>
